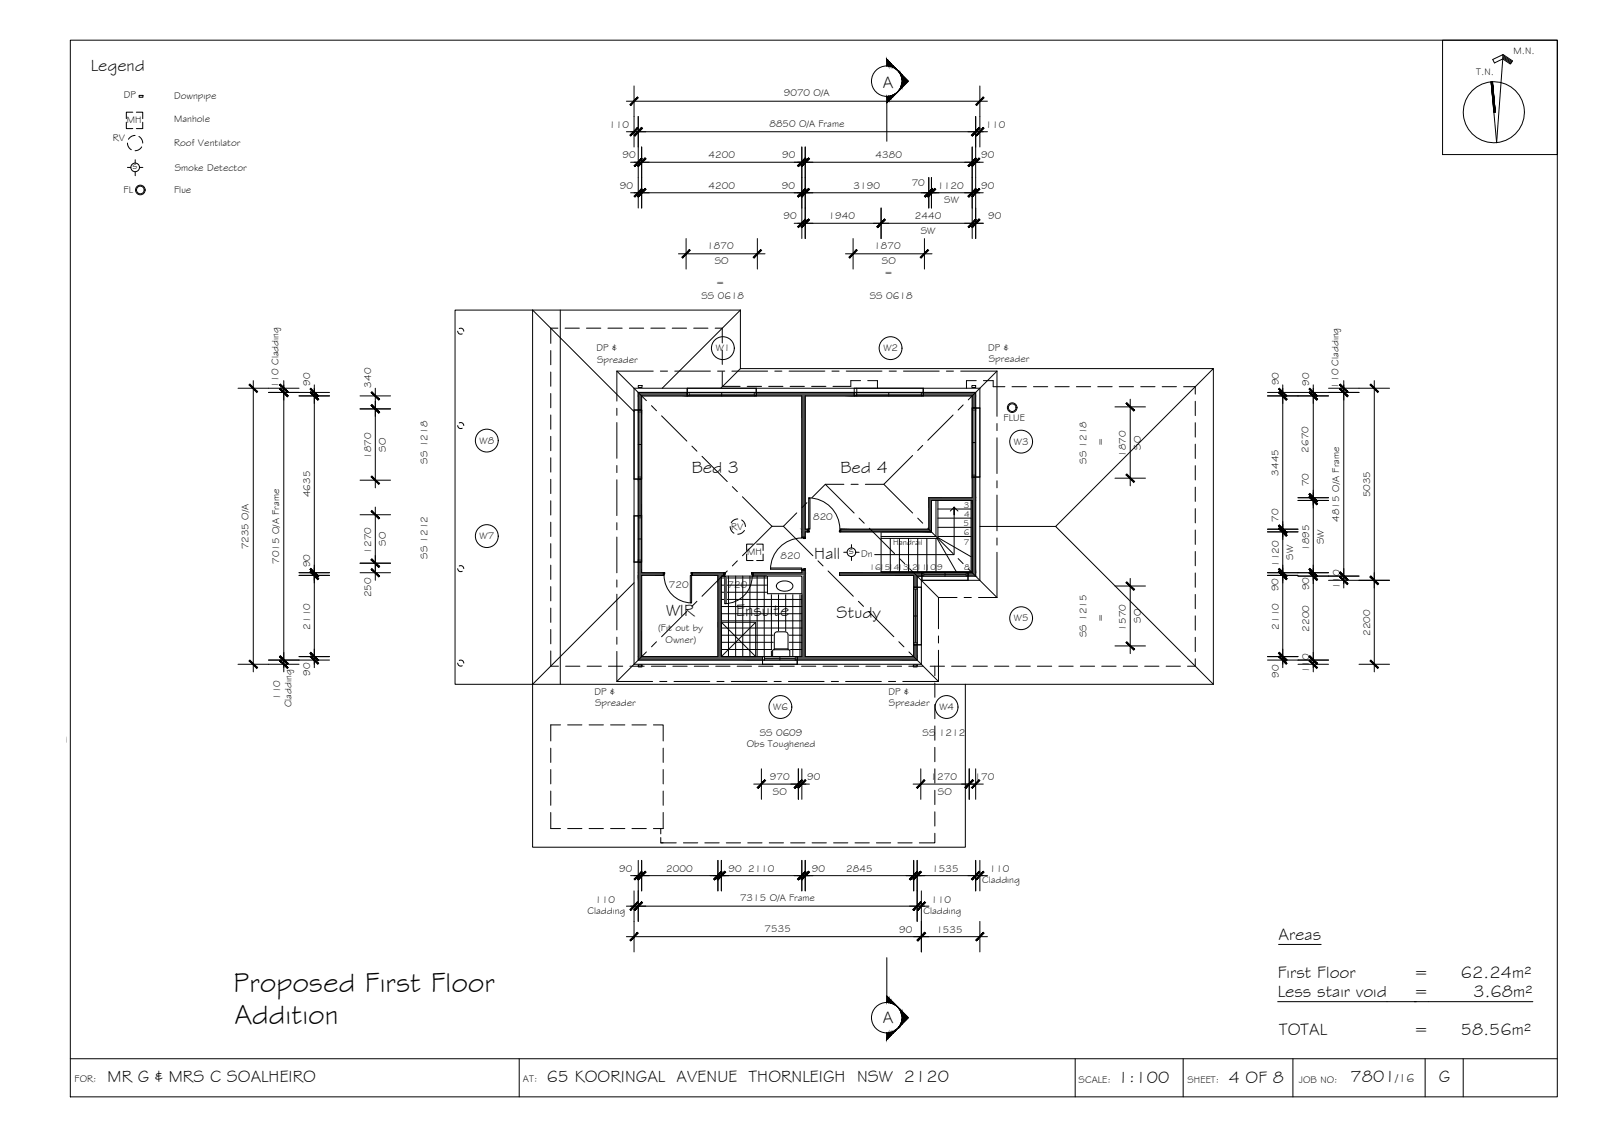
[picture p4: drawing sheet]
<svg xmlns="http://www.w3.org/2000/svg" width="420mm" height="297mm" viewBox="0 0 420 297" stroke-linecap="round" stroke-linejoin="round" font-family="sans-serif">
<!-- layer: HATCH -->
<g fill="#545454" stroke="#545454" stroke-width=".26">
<path d="M198.3 102.9l25.7 .9v-.9zM198.3 102.9l25.7 .9h-25.7z"/>
<path d="M242.1 102.9l13.8 .9v-.9zM242.1 102.9l13.8 .9h-13.8z"/>
<path d="M167.4 102.9l12.8 .9v-.9zM167.4 102.9l12.8 .9h-12.8z"/>
<path d="M255 103.8l.9 3.2v-3.2zM255 103.8l.9 3.2h-.9z"/>
<path d="M167.4 103.8l.9 3.7v-3.7zM167.4 103.8l.9 3.7h-.9z"/>
<path d="M255 125.1l.9 5.4v-5.4zM255 125.1l.9 5.4h-.9z"/>
<path d="M243.6 130.5l12.3 .7v-.7zM243.6 130.5l12.3 .7h-12.3z"/>
<path d="M167.4 125.6l.9 9.6v-9.6zM167.4 125.6l.9 9.6h-.9z"/>
<path d="M243.6 131.2l.7 7.5v-7.5zM243.6 131.2l.7 7.5h-.7z"/>
<path d="M210.3 103.8l.9 34.9v-34.9zM210.3 103.8l.9 34.9h-.9z"/>
<path d="M220.5 138.7l23.8 .7v-.7zM220.5 138.7l23.8 .7h-23.8z"/>
<path d="M210.3 138.7l1.6 .7v-.7zM210.3 138.7l1.6 .7h-1.6z"/>
<path d="M210.3 139.4l.9 1.5v-1.5zM210.3 139.4l.9 1.5h-.9z"/>
<path d="M255 131.2l.9 18.9v-18.9zM255 131.2l.9 18.9h-.9z"/>
<path d="M210.3 149.5l.9 .6v-.6zM210.3 149.5l.9 .6h-.9z"/>
<path d="M167.4 147.4l.9 2.7v-2.7zM167.4 147.4l.9 2.7h-.9z"/>
<path d="M220.2 150.1l21.6 .7v-.7zM220.2 150.1l21.6 .7h-21.6z"/>
<path d="M181.6 150.1l8.3 .7v-.7zM181.6 150.1l8.3 .7h-8.3z"/>
<path d="M167.4 150.1l6.6 .7v-.7zM167.4 150.1l6.6 .7h-6.6z"/>
<path d="M253.9 150.1l2 .9v-.9zM253.9 150.1l2 .9h-2z"/>
<path d="M239.6 150.8l2.2 .2v-.2zM239.6 150.8l2.2 .2h-2.2z"/>
<path d="M197.5 150.1l13.7 .9v-.9zM197.5 150.1l13.7 .9h-13.7z"/>
<path d="M188.3 150.8l1.6 .2v-.2zM188.3 150.8l1.6 .2h-1.6z"/>
<path d="M239.6 151l.9 3v-3zM239.6 151l.9 3h-.9z"/>
<path d="M210.3 151l.9 4.7v-4.7zM210.3 151l.9 4.7h-.9z"/>
<path d="M188.3 151l.9 12.1v-12.1zM188.3 151l.9 12.1h-.9z"/>
<path d="M239.6 169.1l.9 3v-3zM239.6 169.1l.9 3h-.9z"/>
<path d="M210.3 155.7l.9 16.4v-16.4zM210.3 155.7l.9 16.4h-.9z"/>
<path d="M188.3 163.1l.9 9v-9zM188.3 163.1l.9 9h-.9z"/>
<path d="M167.4 150.8l.9 21.3v-21.3zM167.4 150.8l.9 21.3h-.9z"/>
<path d="M209.1 172.1l31.4 1v-1zM209.1 172.1l31.4 1h-31.4z"/>
<path d="M167.4 172.1l32.6 1v-1zM167.4 172.1l32.6 1h-32.6z"/>
</g>
<!-- layer: BORDER -->
<g fill="none" stroke="#000" stroke-width=".26">
<path d="M18.4 10.5h390v277.1h-390zM378.3 10.5h30.1v30h-30.1zM394.2 15.1l2.1 1.5M394.2 14.9l2.2 1.5M394.2 14.6l2.4 1.6M394.2 14.3l2.5 1.7-.6 .8-2-1.4-2.1 1.1-.5-.9 2.7-1.3-1.7 23.1-1.4-15.9M391.4 21.5l.8 7.9M18.4 277.6h390M136.2 277.6v10M282 277.6v10M310.3 277.6v10M339.1 277.6v10"/>
<path d="M373.8 277.6v10M383.8 277.6v10"/>
<circle cx="391.8" cy="29.4" r="8"/>
</g>
<!-- layer: SERVICES -->
<g fill="none" stroke="#000" stroke-width=".26">
<path d="M33.1 32v1.7h1.7M33.4 37.5l.2 .8 .8 .9M34.8 29.4h-1.7v1.7M35.4 35.5l-1.1 .4-.6 .6M35.8 29.4h1.6v1.7M36.4 35.8l.9 .9 .1 .8M36.5 25h1v.5h-1zM37.2 38.5l-.6 .6-1.2 .4M37.4 32v1.7h-1.6M33.4 43.9h.9M35.5 41.9v.9M35.5 45v1.1"/>
<path d="M36.6 43.9h.9M167.4 101.1h1v.5h-1zM254.9 101.1h1v.5h-1zM191.5 138.1l.4 1.1 .6 .6M193.5 136.1l-1.2 .3-.5 .7M194.5 136.3l.6 .6 .4 1.2M195.2 139.1l-.5 .6-1.2 .4M195.8 145.3v1.7h1.7M197.5 142.7h-1.7v1.6M198.4 142.7h1.7v1.6M200.1 145.3v1.7h-1.7M221.3 144.8h.9"/>
<path d="M223.3 142.8v.9M223.3 145.9v1.1M224.4 144.8h.9M167.4 174.3h1v.6h-1zM239.5 174.3h1v.6h-1z"/>
<circle cx="35.5" cy="43.9" r="1.13"/>
<circle cx="36.8" cy="49.8" r="1.26"/>
<circle cx="36.8" cy="49.8" r="1.01"/>
<circle cx="265.5" cy="106.9" r="1.26"/>
<circle cx="265.5" cy="106.9" r="1.01"/>
<circle cx="223.3" cy="144.8" r="1.13"/>
</g>
<!-- layer: BORDER -->
<g fill="#000" stroke="#000" stroke-width=".26">
<path d="M391.1 21.5l.8 7.9zM391.1 21.5h.3l.5 7.9z"/>
<path d="M391.4 21.5l.5 7.9h.3zM391.4 21.5l.8 7.9z"/>
</g>
<!-- layer: SECTION POINT -->
<g fill="#000" stroke="#000" stroke-width=".26">
<path d="M235 18l.4 .5zM235.8 18.8l.3 .6zM235 24.5l.4-.4zM235.8 23.7l-.4 .4zM236.6 19.6l1.6 1.7-1.6 1.6zM235 263.6l.4 .4zM235 270l.4-.4zM235.4 264l.4 .4zM236.1 268.7l-.3 .6zM236.6 265.1l1.6 1.7-1.6 1.7z"/>
<path d="M232.6 15.6l.5 .5v1.2zM232.6 15.6v1.7h.5z"/>
<path d="M233.1 16.1l.5 .6v.7zM233.1 16.1v1.2l.5 .1z"/>
<path d="M233.6 16.7l.5 .5v.4zM233.6 16.7v.7l.5 .2z"/>
<path d="M234.1 17.2l.5 .6zM234.1 17.2v.4l.5 .2z"/>
<path d="M234.6 17.6l.4 .5zM234.6 17.6l.4 .5z"/>
<path d="M235.8 18.8l.3 .6zM235.4 18.5l.4 .4z"/>
<path d="M236.1 19.1l.2 .3v.5zM236.1 19.1l.2 .8z"/>
<path d="M236.3 19.4l.2 .1v.9zM236.3 19.4l.2 1z"/>
<path d="M236.5 19.5l.1 1.5zM236.5 19.5l.1 1.5z"/>
<path d="M232.6 25.3l.5-.1v1.2zM232.6 25.3v1.6l.5-.5z"/>
<path d="M233.1 25.2l.5-.1v.8zM233.1 25.2v1.2l.5-.5z"/>
<path d="M233.6 25.1l.5-.1v.4zM233.6 25.1v.8l.5-.5z"/>
<path d="M234.1 25l.5-.3v.2zM234.1 25v.4l.5-.5z"/>
<path d="M234.6 24.7l.4-.2zM234.6 24.7v.2l.4-.4z"/>
<path d="M236.1 23.2l-.3 .5zM235.8 23.7l.3-.3z"/>
<path d="M236.3 22.7v.5h-.2zM236.1 23.2v.2l.2-.2z"/>
<path d="M236.5 22.1v.9l-.2-.3zM236.3 22.7v.5l.2-.2z"/>
<path d="M236.6 21.6v1.3zM236.5 22.1v.9z"/>
<path d="M233.1 270.8l-.5 1.7 .5-.6zM232.6 270.8h.5l-.5 1.7z"/>
<path d="M233.1 261.7l-.5 1.1h.5zM232.6 261.1l.5 .6-.5 1.1z"/>
<path d="M233.6 270.7l-.5 1.2 .5-.5zM233.1 270.8l.5-.1-.5 1.2z"/>
<path d="M233.6 262.2l-.5 .6 .5 .1zM233.1 261.7l.5 .5-.5 .6z"/>
<path d="M234.1 270.5l-.5 .9 .5-.5zM233.6 270.7l.5-.2-.5 .9z"/>
<path d="M233.6 262.9l.5 .2v-.4zM233.6 262.2l.5 .5-.5 .2z"/>
<path d="M234.6 270.3l-.5 .6zM234.1 270.5l.5-.2-.5 .6z"/>
<path d="M234.1 263.1l.5 .2v-.1zM234.1 262.7l.5 .5-.5-.1z"/>
<path d="M235 270l-.4 .5zM234.6 270.3l.4-.3-.4 .5z"/>
<path d="M234.6 263.3l.4 .3zM234.6 263.2l.4 .4-.4-.3z"/>
<path d="M236.1 268.7l-.3 .6zM235.8 269.2l-.4 .4z"/>
<path d="M235.8 264.4l.3 .5v-.2zM235.8 264.4l.3 .3z"/>
<path d="M236.3 268.2l-.2 .8 .2-.3zM236.3 268.2l-.2 .8z"/>
<path d="M236.1 264.9l.2 .5v-.5zM236.1 264.7l.2 .2h-.2z"/>
<path d="M236.5 267.7l-.2 1 .2-.1zM236.5 267.7l-.2 1z"/>
<path d="M236.5 265.1l-.2 .3 .2 .6zM236.3 264.9l.2 .2-.2 .3z"/>
<path d="M236.6 267.1l-.1 1.5zM236.6 267.1l-.1 1.5z"/>
<path d="M236.6 265.1v1.4zM236.5 265.1v.9z"/>
</g>
<g fill="none" stroke="#000" stroke-width=".26">
<path d="M232.6 17.3v-1.7l5.6 5.7-5.6 5.6M232.6 25.3v11.7M232.6 251.1v11.7M232.6 261.1l5.6 5.7-5.6 5.7v-1.7"/>
<circle cx="232.6" cy="21.3" r="4"/>
<circle cx="232.6" cy="266.8" r="4"/>
</g>
<!-- layer: EXISTING -->
<g fill="none" stroke="#000" stroke-width=".26">
<path d="M120 86.8l.4 .7h.8M120.4 86.1h.8l.4 .7M144.4 91.9v3.7M144.4 97.5v3.8M146.3 86h-1.9v4M148.2 86h3.7M153.8 86h3.8M159.4 86h3.8M165.1 86h3.7M170.7 86h3.7M176.3 86h3.8M181.9 86h3.8"/>
<path d="M187.6 86h1.8v3.9M189.4 91.8v3.7M189.4 97.4v3.9h4.7M225.7 99.8h-2.6v1.5h-4.6M227.6 99.8h2.5v2M256 99.8h-2.5v2M257.9 99.8h2.6v1.6h3.1M120 111.6l.4 .7h.8M120.4 110.9h.8l.4 .7M144.4 103.2v3.7M144.4 108.8v3.7M144.4 114.4v3.8"/>
<path d="M196 101.3h3.7M201.6 101.3h3.7M207.2 101.3h3.8M212.9 101.3h3.7M265.4 101.4h3.8M271 101.4h3.8M276.7 101.4h3.7M282.3 101.4h3.8M287.9 101.4h3.8M293.5 101.4h3.8M299.2 101.4h3.7M304.8 101.4h3.8"/>
<path d="M310.4 101.4h3.1v1.9M313.5 105.2v3.8M313.5 110.8v3.8M313.5 116.5v3.7M144.4 120v3.8M144.4 125.7v3.7M144.4 131.3v3.7M144.4 136.9v3.8M313.5 122.1v3.7M313.5 127.7v3.8M313.5 133.3v3.8M313.5 139v3.7"/>
<path d="M120 149.1l.4 .7h.8M120.4 148.4h.8l.4 .7M144.4 142.5v3.8M144.4 148.2v3.7M144.4 153.8v3.7M144.4 159.4v3.8M313.5 144.6v3.7M313.5 150.2v3.8M313.5 155.8v3.8M120 173.8l.4 .7h.8M120.4 173.2h.8l.4 .6M144.4 170.7v4h2.1"/>
<path d="M144.4 165v3.8M148.3 174.7h3.8M154 174.7h3.7M159.6 174.7h3.7M165.2 174.7h3.8M170.8 174.7h3.8M176.5 174.7h3.7M182.1 174.7h3.7M187.7 174.7h3.8M193.3 174.7h3.8M199 174.7h3.7M204.6 174.7h3.7"/>
<path d="M210.2 174.7h3.8M215.8 174.7h3.8M221.5 174.7h3.7M227.1 174.7h3.7M232.7 174.7h3.8M238.3 174.7h3.8M244 174.7h3.7M245.2 174.7v2.5M245.2 179.1v3.7M249.6 174.7h3.7M255.2 174.7h3.8M260.8 174.7h3.8"/>
<path d="M266.5 174.7h3.7M272.1 174.7h3.7M277.7 174.7h3.8M283.3 174.7h3.8M289 174.7h3.7M294.6 174.7h3.7M300.2 174.7h3.8M305.8 174.7h3.8M313.5 161.5v3.7M313.5 167.1v3.7M313.5 172.7v2h-2M144.4 196.1v3.8"/>
<path d="M147 190h-2.6v4.3M148.9 190h3.7M154.5 190h3.7M160.1 190h3.8M165.7 190h3.8M171.4 190h2.5v4.3M173.9 196.1v3.8M245.2 184.7v3.7M245.2 190.3v3.8M245.2 195.9v3.8M144.4 201.8v3.7M144.4 207.4v3.7"/>
<path d="M144.4 213v4.2h2.6M148.9 217.2h3.7M154.5 217.2h3.7M160.1 217.2h3.8M165.7 217.2h3.8M173.3 219.6v1.4h.6M173.3 217.2v1.4M173.9 201.8v3.7M173.9 207.4v3.7M173.9 213v4.2h-2.5M245.2 218.5v2.5h-4.1M245.2 201.6v3.7"/>
<path d="M245.2 207.2v3.7M245.2 212.8v3.8M173.3 221h4.1M179.2 221h3.8M184.9 221h3.7M190.5 221h3.7M196.1 221h3.8M201.7 221h3.8M207.4 221h3.7M213 221h3.7M218.6 221h3.8M224.2 221h3.8"/>
<path d="M229.9 221h3.7M235.5 221h3.7"/>
</g>
<!-- layer: ROOFPLAN EXIST. -->
<g fill="none" stroke="#000" stroke-width=".26">
<path d="M139.7 81.3h-20.4v98.1h20.4M139.7 81.3v98.1M139.7 81.3h54.5M139.7 81.3l26.6 26.6M146.9 81.3v98.1M194.2 96.6h124l-41.3 41.4 41.3 41.4M194.2 81.3v15.3M194.2 96.6l-5.2 5.2M194.2 81.3l-20.5 20.5M318.2 96.6v82.8M257 138h19.9M166.3 152.8l-26.6 26.6"/>
<path d="M139.7 179.4v42.7h113.5v-42.7M139.7 179.4h178.5"/>
</g>
<!-- layer: NEWWORK -->
<g fill="none" stroke="#000" stroke-width=".26">
<path d="M166.3 107.5h2M167.4 102.9h88.5v48.1h-15.4v22.1h-73.1zM180.2 101.8v2M198.3 101.8v2M224 101.8v2M224.7 101.8v2M242.1 101.8v2M255 107h2M166.3 135.2h2M166.3 125.6h2M255 125.1h2M166.3 147.4h2"/>
<path d="M189.2 151h21.1v21.1h-21.1zM210.5 140.9h.7h-.9v-37.1h-42v46.3h5.7v.7h-5.7v21.3h20v-21.3h-6.7v-.7h8.3v.9M211.2 140.9v-1.5h.7v-.7h-.7v-34.9h43.8v26.7h-11.4v8.2h-23.1v.7h23.8v-8.2h10.7v18.9h-34.8v.7h19.4v21.3h-28.4v-22.6h-.9v.6h-12.8v.9M239.6 154h2M241.8 150.1v2M253.9 150.1v2M200 172.1v2.1M209.1 172.1v2.1M239.6 169.1h2"/>
</g>
<!-- layer: TILES -->
<g fill="none" stroke="#000" stroke-width=".26">
<path d="M189.2 151.5h21.1M189.2 153.4h21.1M189.2 155.3h21.1M189.2 157.2h21.1M189.2 159h21.1M191.1 151v21.1M192.9 151v21.1M194.8 151v21.1M196.7 151v21.1M198.6 151v21.1M200.4 151v21.1M202.3 151v21.1"/>
<path d="M204.2 151v21.1M206.1 151v21.1M207.9 151v21.1M209.8 151v21.1M189.2 160.9h21.1M189.2 162.8h21.1M189.2 164.6h21.1M189.2 166.5h21.1M189.2 168.4h21.1M189.2 170.3h21.1"/>
</g>
<!-- layer: INSULCLAD -->
<path d="M166.3 101.8h90.7v50.3h-15.4v22.1h-75.3z" fill="none" stroke="#000" stroke-width=".26"/>
<!-- layer: ROOFPLAN NEW -->
<g fill="none" stroke="#000" stroke-width=".26">
<path d="M161.8 97.3h9.5M161.8 97.3v7.8M161.8 97.3l7.7 7.7M173.2 97.3h1.9M177 97.3h9.3M188.2 97.3h1.9M191.9 97.3h9.4M203.2 97.3h1.9M207 97.3h9.3M218.2 97.3h1.9M221.9 97.3h9.4M233.2 97.3h1.9"/>
<path d="M236.9 97.3h9.4M248.2 97.3h1.9M252 97.3h9.5M261.5 97.3v11.8M261.5 97.3l-7.6 7.5M161.8 107v1.9M161.8 110.8v9.4M170.9 106.4l1.3 1.3M173.5 109l6.6 6.6M181.5 117l1.3 1.3M184.1 119.6l6.6 6.7M239.4 119.4l-7.6 7.6h-4.8"/>
<path d="M242 116.8l-1.3 1.3M250 108.8l-6.7 6.6M252.6 106.2l-1.3 1.3M261.5 111v1.9M261.5 114.8v9.4M161.8 122v1.9M161.8 125.8v9.4M161.8 137v1.9M192.1 127.6l1.3 1.3M194.7 130.2l7.8 7.8M202.5 138l-7.8 7.7M205.5 138l7.7 7.7"/>
<path d="M209 134.5l-3.5 3.5h-3M211.6 131.8l-1.3 1.3M216.5 127l7.5 7.5M221.3 127h-4.8l-3.6 3.5M223.2 127h1.9M225.3 135.8l1.4 1.4M228 138.5l6.6 6.6M231.8 127l7.6 7.5M240.7 135.8l1.3 1.4M243.3 138.5l6.7 6.6M261.5 126v1.9M261.5 129.8v9.4"/>
<path d="M161.8 140.8v9.4M161.8 152v1.9M161.8 155.8v9.4M182.8 157.6l-1.3 1.4M190.7 149.7l-6.6 6.6M193.4 147l-1.3 1.4M214.5 147l1.4 1.4M217.2 149.7l6.6 6.6M225.1 157.6l1.4 1.4M235.9 146.4l1.4 1.4M238.6 149.1l7.5 7.5M246.1 156.6h4.9"/>
<path d="M246.1 156.6v8.2M251.3 146.4l1.3 1.4M252.9 156.6h1.8M253.9 149.1l7.6 7.5M256.6 156.6h4.9M261.5 141v1.9M261.5 144.8v11.8M161.8 178.7h9.4M161.8 167v1.9M161.8 170.8v7.9M169.5 170.9l-7.7 7.8M172.2 168.2l-1.3 1.4"/>
<path d="M173 178.7h1.9M176.8 178.7h9.3M180.1 160.3l-6.6 6.6M188 178.7h1.9M191.8 178.7h9.4M203 178.7h1.9M206.8 178.7h9.3M218 178.7h1.9M221.8 178.7h9.3M227.8 160.3l6.6 6.6M233 178.7h1.9M235.7 168.2l1.4 1.4"/>
<path d="M236.8 178.7h9.3M238.4 170.9l7.7 7.8M246.1 166.7v1.9M246.1 170.5v8.2"/>
</g>
<!-- layer: STAIRS -->
<g fill="none" stroke="#000" stroke-width=".26">
<path d="M231.1 139.4v10.7M244.3 131.2v8.2h-12.9M245.5 131.2v9.4h-14.4M246 131.2v10h-14.9M246 138.3h8.7M246 135.8h8.7M246 133.4h8.7M249.2 134l1-1 1 1M250.2 135v-2v12.4h-20.8M254.7 131.2v18.7h-23.6M255 131.2v18.9h-23.6M233.5 141.2v8.7"/>
<path d="M235.9 141.2v8.7M238.3 141.2v8.7M240.7 141.2v8.7M243.1 141.2v8.7M245.5 141.2v8.7M245.8 141.2l5 8.7M246 140.6h8.7M246 140.9l8.7 5.1"/>
</g>
<!-- layer: MASK -->
<g fill="#fff" stroke="#fff" stroke-width=".26">
<path d="M212.4 130.5v8.2h-.3zM212.1 130.5v8.2l.3-8.2z"/>
<path d="M181 150.8h.4l-.4 7.2zM181.4 150.8l-.4 7.2h.4z"/>
<path d="M190.1 151l.3 7.3v-7.3zM190.1 151l.3 7.3h-.3z"/>
<path d="M202.1 148.9h8.2v.3zM202.1 148.9v.3h8.2z"/>
<path d="M203.8 165.6l2.3 .1zM203.7 165.7h2.4z"/>
<path d="M203.7 165.7h2.4zM203.7 165.7h2.4z"/>
<path d="M203.7 165.7h2.5zM203.6 165.7h2.6z"/>
<path d="M203.6 165.7h2.6zM203.5 165.7h2.7z"/>
<path d="M203.5 165.7h2.8zM203.5 165.7h2.8z"/>
<path d="M203.5 165.7l2.8 .1zM203.4 165.8h2.9z"/>
<path d="M203.4 165.8h3zM203.4 165.8h3z"/>
<path d="M203.4 165.8l3.1 .1zM203.3 165.9h3.2z"/>
<path d="M203.3 165.9h3.2zM203.3 165.9h3.2z"/>
<path d="M203.3 165.9l3.3 .1zM203.3 165.9l3.3 .1z"/>
<path d="M203.2 166h3.4zM203.2 166h3.4z"/>
<path d="M203.2 166l3.4 .1zM203.2 166l3.4 .1z"/>
<path d="M203.1 166.1l3.5 .1zM203.1 166.1l3.5 .1z"/>
<path d="M203.1 166.2l3.6 .1zM203.1 166.2l3.6 .1z"/>
<path d="M203.1 166.3h3.6zM203.1 166.3h3.6z"/>
<path d="M203.1 166.3l3.6 .1zM203.1 166.3l3.6 .1z"/>
<path d="M203.1 166.4l3.6 3.9v-3.9zM203.1 166.4l3.6 3.9h-3.6z"/>
<path d="M202.9 170.3l4 .1zM202.9 170.3l4 .1z"/>
<path d="M202.9 170.4h4.1zM202.8 170.4h4.2z"/>
<path d="M202.8 170.4h4.2zM202.8 170.4h4.2z"/>
<path d="M202.8 170.4h4.3zM202.8 170.4h4.3z"/>
<path d="M202.7 170.4l4.4 .1zM202.7 170.4l4.4 .1z"/>
<path d="M202.7 170.5h4.4zM202.7 170.5h4.4z"/>
<path d="M202.7 170.5l4.4 .1zM202.7 170.5l4.4 .1z"/>
<path d="M202.6 170.6h4.5zM202.6 170.6h4.5z"/>
<path d="M202.6 170.6l4.5 1.5v-1.5zM202.6 170.6l4.5 1.5h-4.5z"/>
<path d="M201.3 151h9l-9 4.7zM201.3 155.7h9v-4.7z"/>
</g>
<path d="M212.1 130.5h.3v8.2h-.3zM181 150.8h.4v7.2h-.4zM190.1 151h.3v7.3h-.3zM201.3 151h9v4.7h-9zM202.1 148.9h8.2v.3h-8.2zM203.3 165.9l.5-.3h2.1a.75 .75 0 0 1 .8 .8v3.9l.4 .3v1.5h-4.5l.1-1.6 .4-.2v-3.9z" fill="none" stroke="#fff" stroke-width=".26"/>
<!-- layer: DOORS -->
<path d="M211.9 138.7h.2l.1 .7h-.3zM212.1 130.5h.3v8.2h-.3zM220.3 138.7h.2v.7h-.4zM174 150.1h.3l-.1 .7h-.2zM181 150.8h.4v7.2h-.4zM181.2 150.1h.4v.7h-.2zM189.9 150.1h.3l-.1 .9h-.2zM190.1 151h.3v7.3h-.3zM197.1 150.1h.4v.9h-.2zM202.1 148.9h8.2v.3h-8.2zM210.3 149.2l.9-.1v.4h-.9zM210.3 140.9h.9v.3l-.9-.2z" fill="none" stroke="#000" stroke-width=".26"/>
<!-- layer: 0.13 -->
<path d="M212.1 130.5a8.2 8.2 0 0 1 8.2 8.2M174.2 150.9a7.2 7.2 0 0 0 7.2 7.2M197.3 151a7.2 7.2 0 0 1-7.2 7.3M210.3 141a8.2 8.2 0 0 0-8.2 8.2" fill="none" stroke="#000" stroke-width=".26"/>
<!-- layer: WETAREA FIXTURES -->
<path d="M201.3 151h9v4.7h-9zM203.9 152.9a2.68 2.68 0 0 1 4 .6 2 2 0 0 1-2.6 1.5 1.37 1.37 0 0 1-1.5-1.8zM189.2 163.1h9v9h-9zM189.2 163.1l9 9M198.2 163.1l-9 9M202.7 170.4l4.2-.1 .2 .3v1.5h-4.5zM203.1 170.3v-3.9a.75 .75 0 0 1 .7-.8h2.1a.75 .75 0 0 1 .8 .8v3.9M203.1 170.1h3.6" fill="none" stroke="#000" stroke-width=".26"/>
<!-- layer: DIMENSION -->
<g fill="none" stroke="#000" stroke-width=".26">
<path d="M164.3 34.5h94.7M164.3 26.5h94.7M166.3 22.5v16M167.4 30.5v24M168.3 38.5v16M210.3 38.5v24M211.2 38.5v24M255 38.5v24M255.9 30.5v32M257 22.5v16M165.4 42.5h92.5M165.4 50.5h92.5"/>
<path d="M208.3 58.5h49.6M231.1 54.5v8M243.6 46.5v8M244.3 46.5v8M177.9 66.5h22.7M179.9 62.5v8M198.6 62.5v8M221.7 66.5h22.7M223.7 62.5v8M242.5 62.5v8M66.4 99.8v76.3M74.4 99.8v76.3"/>
<path d="M352.4 99.8v53.2M360.4 99.8v76.3M62.4 101.8h16M70.4 102.9h16M78.4 103.8h8M82.4 100.9v74.1M94.4 103.8h8M94.4 107.2h8M98.4 101.8v26.1M292.4 106.7h8M296.4 104.7v22.7M332.4 103.8h16"/>
<path d="M332.4 102.9h24M336.4 100.9v74.1M344.4 100.9v74.1M348.4 101.8h16M94.4 125.9h8M94.4 135h8M98.4 132.9v19.2M292.4 125.4h8M332.4 138.7h8M332.4 139.4h8M340.4 130.5h8M340.4 131.2h8"/>
<path d="M78.4 150.1h8M78.4 150.8h8M94.4 147.7h8M94.4 150.1h8M292.4 153.6h8M296.4 151.7v19.7M332.4 150.1h16M332.4 150.8h8M340.4 151h16M348.4 152.1h16M352.4 149v5.1M62.4 174.2h16"/>
<path d="M70.4 173.1h16M78.4 172.1h8M292.4 169.3h8M332.4 173.1h16M332.4 172.1h8M340.4 174.2h8M344.4 171v5.1M356.4 174.2h8M197.7 205.6h14.6M199.7 201.6v8M209.4 201.6v8M210.3 201.6v8"/>
<path d="M239.5 205.6h18.4M241.5 201.6v8M254.2 201.6v8M255.9 201.6v8M164.3 237.6h79.3M165.4 229.6h93.6M166.3 233.6v16M167.4 225.6v16M168.3 225.6v8M188.3 225.6v8M189.2 225.6v8M210.3 225.6v8"/>
<path d="M211.2 225.6v8M239.6 225.6v8M240.5 225.6v16M241.6 233.6v16M255.9 225.6v8M257 225.6v8M164.3 245.6h94.7M257 241.6v8"/>
</g>
<!-- layer: 0 -->
<g fill="#000" stroke="#000" stroke-width=".26">
<path d="M165.2 35.4l.2 .2 1.8-2.2zM167.2 33.4l.2 .2-2 2z"/>
<path d="M167.2 25.4l-1.8 2.2 2-2zM165.2 27.4l2-2-1.8 2.2z"/>
<path d="M168.3 33.4l-1.8 2.2 2-2zM166.3 35.4l2-2-1.8 2.2z"/>
<path d="M168.3 33.4l-1.8 2.2 2-2zM166.3 35.4l2-2-1.8 2.2z"/>
<path d="M254.8 35.4l.2 .2 1.8-2.2zM256.8 33.4l.2 .2-2 2z"/>
<path d="M254.8 35.4l.2 .2 1.8-2.2zM256.8 33.4l.2 .2-2 2z"/>
<path d="M255.9 27.4l.2 .2 1.8-2.2zM257.9 25.4l.2 .2-2 2z"/>
<path d="M257.9 33.4l-1.8 2.2 2-2zM255.9 35.4l2-2-1.8 2.2z"/>
<path d="M166.3 43.4l.2 .2 1.8-2.2zM168.3 41.4l.2 .2-2 2z"/>
<path d="M166.3 51.4l.2 .2 1.8-2.2zM168.3 49.4l.2 .2-2 2z"/>
<path d="M169.2 41.4l-1.8 2.2 2-2zM167.2 43.4l2-2-1.8 2.2z"/>
<path d="M169.2 41.4l-1.8 2.2 2-2zM167.2 43.4l2-2-1.8 2.2z"/>
<path d="M169.2 49.4l-1.8 2.2 2-2zM167.2 51.4l2-2-1.8 2.2z"/>
<path d="M169.2 49.4l-1.8 2.2 2-2zM167.2 51.4l2-2-1.8 2.2z"/>
<path d="M209.2 43.4l.2 .2 1.8-2.2zM211.2 41.4l.2 .2-2 2z"/>
<path d="M209.2 43.4l.2 .2 1.8-2.2zM211.2 41.4l.2 .2-2 2z"/>
<path d="M209.2 51.4l.2 .2 1.8-2.2zM211.2 49.4l.2 .2-2 2z"/>
<path d="M209.2 51.4l.2 .2 1.8-2.2zM211.2 49.4l.2 .2-2 2z"/>
<path d="M209.2 59.4l.2 .2 1.8-2.2zM211.2 57.4l.2 .3-2 1.9z"/>
<path d="M212.1 41.4l-1.8 2.2 2-2zM212.1 41.4l-1.8 2.2-.2-.2z"/>
<path d="M212.1 41.4l-1.8 2.2 2-2zM212.1 41.4l-1.8 2.2-.2-.2z"/>
<path d="M212.1 49.4l-1.8 2.2 2-2zM212.1 49.4l-1.8 2.2-.2-.2z"/>
<path d="M212.1 49.4l-1.8 2.2 2-2zM212.1 49.4l-1.8 2.2-.2-.2z"/>
<path d="M212.1 57.4l-1.8 2.2 2-1.9zM212.1 57.4l-1.8 2.2-.2-.2z"/>
<path d="M212.1 57.4l-1.8 2.2 2-1.9zM212.1 57.4l-1.8 2.2-.2-.2z"/>
<path d="M230 59.4l.2 .2 1.8-2.2zM232 57.4l.2 .3-2 1.9z"/>
<path d="M232 57.4l-1.8 2.2 2-1.9zM232 57.4l-1.8 2.2-.2-.2z"/>
<path d="M242.5 51.4l.2 .2 1.8-2.2zM244.5 49.4l.2 .2-2 2z"/>
<path d="M242.5 51.4l.2 .2 1.8-2.2zM244.5 49.4l.2 .2-2 2z"/>
<path d="M245.2 49.4l-1.8 2.2 2-2zM245.2 49.4l-1.8 2.2-.2-.2z"/>
<path d="M245.2 49.4l-1.8 2.2 2-2zM245.2 49.4l-1.8 2.2-.2-.2z"/>
<path d="M253.9 43.4l.2 .2 1.8-2.2zM255.9 41.4l.2 .2-2 2z"/>
<path d="M253.9 43.4l.2 .2 1.8-2.2zM255.9 41.4l.2 .2-2 2z"/>
<path d="M253.9 51.4l.2 .2 1.8-2.2zM255.9 49.4l.2 .2-2 2z"/>
<path d="M253.9 51.4l.2 .2 1.8-2.2zM255.9 49.4l.2 .2-2 2z"/>
<path d="M253.9 59.4l.2 .2 1.8-2.2zM255.9 57.4l.2 .3-2 1.9z"/>
<path d="M254.8 59.4l.2 .2 1.8-2.2zM256.8 57.4l.2 .3-2 1.9z"/>
<path d="M256.8 41.4l-1.8 2.2 2-2zM256.8 41.4l-1.8 2.2-.2-.2z"/>
<path d="M256.8 49.4l-1.8 2.2 2-2zM256.8 49.4l-1.8 2.2-.2-.2z"/>
<path d="M256.8 57.4l-1.8 2.2 2-1.9zM256.8 57.4l-1.8 2.2-.2-.2z"/>
<path d="M180.8 65.4l-1.8 2.2 2-1.9zM178.8 67.4l2-2-1.8 2.2z"/>
<path d="M197.5 67.4l.2 .2 1.8-2.2zM199.5 65.4l.2 .3-2 1.9z"/>
<path d="M224.6 65.4l-1.8 2.2 2-1.9zM224.6 65.4l-1.8 2.2-.2-.2z"/>
<path d="M241.3 67.4l.2 .2 1.8-2.2zM243.3 65.4l.3 .3-2.1 1.9z"/>
<path d="M65.3 100.9l2 2 .2-.2zM65.3 100.9l.2-.2 2 2z"/>
<path d="M73.3 100.9l2.3 1.8-2.1-2zM73.3 100.9l2.3 1.8-.3 .2z"/>
<path d="M73.3 102l2 2 .3-.2zM73.3 102l.2-.2 2.1 2z"/>
<path d="M73.3 102l2 2 .3-.2zM73.3 102l.2-.2 2.1 2z"/>
<path d="M81.5 101.8l-.2 .2 2.3 1.8zM81.3 102l2.3 1.8-.3 .2z"/>
<path d="M81.3 102.9l2 2 .3-.2zM81.5 102.7l2.1 2-2.3-1.8z"/>
<path d="M81.3 102.9l2 2 .3-.2zM81.5 102.7l2.1 2-2.3-1.8z"/>
<path d="M97.3 106.3l2.2 1.8-2-2zM97.3 106.3l2.2 1.8-.2 .2z"/>
<path d="M97.3 102.9l2 2 .2-.2zM97.3 102.9l.2-.2 2 2z"/>
<path d="M97.3 106.3l2 2 .2-.2zM97.3 106.3l.2-.2 2 2z"/>
<path d="M295.3 105.8l2 2 .2-.2zM295.3 105.8l.2-.2 2 2z"/>
<path d="M335.5 101.8l-.2 .2 2.2 1.8zM335.3 102l2.2 1.8-.2 .2z"/>
<path d="M335.3 102.9l2 2 .2-.2zM335.3 102.9l.2-.2 2 2z"/>
<path d="M335.3 102.9l2 2 .2-.2zM335.3 102.9l.2-.2 2 2z"/>
<path d="M343.5 101.8l-.2 .2 2.2 1.8zM343.3 102l2.2 1.8-.2 .2z"/>
<path d="M343.3 102.9l2 2 .2-.2zM343.5 102.7l2 2-2.2-1.8z"/>
<path d="M343.3 102.9l2 2 .2-.2zM343.5 102.7l2 2-2.2-1.8z"/>
<path d="M351.5 100.7l-.2 .2 2.2 1.8zM351.3 100.9l2.2 1.8-.2 .2z"/>
<path d="M351.3 102l2 2 .2-.2zM351.3 102l.2-.2 2 2z"/>
<path d="M351.3 102l2 2 .2-.2zM351.3 102l.2-.2 2 2z"/>
<path d="M359.3 100.9l2 2 .2-.2zM359.3 100.9l.2-.2 2 2z"/>
<path d="M97.3 125l2.2 1.8-2-2zM97.3 125l2.2 1.8-.2 .2z"/>
<path d="M97.3 134l2 2.1 .2-.3zM97.3 134l.2-.2 2 2z"/>
<path d="M295.5 124.3l-.2 .2 2.2 1.8zM295.3 124.5l2.2 1.8-.2 .2z"/>
<path d="M335.3 137.9l2.2 1.8-2-2.1zM335.3 137.9l2.2 1.8-.2 .2z"/>
<path d="M335.3 137.9l2.2 1.8-2-2.1zM335.3 137.9l2.2 1.8-.2 .2z"/>
<path d="M343.5 129.4l-.2 .2 2.2 1.8zM343.3 129.6l2.2 1.8-.2 .2z"/>
<path d="M343.5 129.4l-.2 .2 2.2 1.8zM343.3 129.6l2.2 1.8-.2 .2z"/>
<path d="M343.3 130.3l2 2 .2-.2zM343.5 130.1l2 2-2.2-1.8z"/>
<path d="M343.3 130.3l2 2 .2-.2zM343.5 130.1l2 2-2.2-1.8z"/>
<path d="M81.5 149l-.2 .3 2.3 1.7zM81.3 149.3l2.3 1.7-.3 .2z"/>
<path d="M81.5 149l-.2 .3 2.3 1.7zM81.3 149.3l2.3 1.7-.3 .2z"/>
<path d="M81.3 150l2 1.9 .3-.2zM81.5 149.7l2.1 2-2.3-1.7z"/>
<path d="M81.3 150l2 1.9 .3-.2zM81.5 149.7l2.1 2-2.3-1.7z"/>
<path d="M97.3 146.8l2.2 1.7-2-1.9zM97.3 146.8l2.2 1.7-.2 .3z"/>
<path d="M97.3 149.3l2.2 1.7-2-2zM97.3 149.3l2.2 1.7-.2 .2z"/>
<path d="M97.3 146.8l2 2 .2-.3zM97.3 146.8l.2-.2 2 1.9z"/>
<path d="M295.3 152.8l2 2 .2-.2zM295.3 152.8l.2-.3 2 2.1z"/>
<path d="M335.5 149l-.2 .3 2.2 1.7zM335.3 149.3l2.2 1.7-.2 .2z"/>
<path d="M335.5 149l-.2 .3 2.2 1.7zM335.3 149.3l2.2 1.7-.2 .2z"/>
<path d="M335.3 138.5l2 2.1 .2-.3zM335.3 138.5l.2-.2 2 2z"/>
<path d="M335.3 138.5l2 2.1 .2-.3zM335.3 138.5l.2-.2 2 2z"/>
<path d="M335.3 150l2 1.9 .2-.2zM335.3 150l.2-.3 2 2z"/>
<path d="M335.3 150l2 1.9 .2-.2zM335.3 150l.2-.3 2 2z"/>
<path d="M343.5 149l-.2 .3 2.2 1.7zM343.3 149.3l2.2 1.7-.2 .2z"/>
<path d="M343.5 149l-.2 .3 2.2 1.7zM343.3 149.3l2.2 1.7-.2 .2z"/>
<path d="M343.3 150.1l2 2.1 .2-.3zM343.3 150.1l.2-.2 2 2z"/>
<path d="M343.3 150.1l2 2.1 .2-.3zM343.3 150.1l.2-.2 2 2z"/>
<path d="M351.5 149.9l-.2 .2 2.2 1.8zM351.3 150.1l2.2 1.8-.2 .3z"/>
<path d="M351.5 149.9l-.2 .2 2.2 1.8zM351.3 150.1l2.2 1.8-.2 .3z"/>
<path d="M351.3 151.2l2 2.1 .2-.3zM351.3 151.2l.2-.2 2 2z"/>
<path d="M359.5 151l-.2 .2 2.2 1.8zM359.3 151.2l2.2 1.8-.2 .3z"/>
<path d="M359.3 151.2l2 2.1 .2-.3zM359.3 151.2l.2-.2 2 2z"/>
<path d="M65.5 173.1l-.2 .2 2.2 1.7zM65.3 173.3l2.2 1.7-.2 .3z"/>
<path d="M73.3 172.2l2.3 1.7-2.1-1.9zM73.3 172.2l2.3 1.7-.3 .3z"/>
<path d="M73.3 172.2l2.3 1.7-2.1-1.9zM73.3 172.2l2.3 1.7-.3 .3z"/>
<path d="M73.3 173.3l2 2 .3-.3zM73.3 173.3l.2-.2 2.1 1.9z"/>
<path d="M81.5 171l-.2 .3 2.3 1.8zM81.3 171.3l2.3 1.8-.3 .2z"/>
<path d="M81.5 171l-.2 .3 2.3 1.8zM81.3 171.3l2.3 1.8-.3 .2z"/>
<path d="M81.3 172.2l2 2 .3-.3zM81.5 172l2.1 1.9-2.3-1.7z"/>
<path d="M295.5 168.2l-.2 .3 2.2 1.7zM295.3 168.5l2.2 1.7-.2 .2z"/>
<path d="M335.5 171l-.2 .3 2.2 1.8zM335.3 171.3l2.2 1.8-.2 .2z"/>
<path d="M335.5 171l-.2 .3 2.2 1.8zM335.3 171.3l2.2 1.8-.2 .2z"/>
<path d="M335.3 172.2l2 2 .2-.3zM335.3 172.2l.2-.2 2 1.9z"/>
<path d="M343.5 172l-.2 .2 2.2 1.7zM343.3 172.2l2.2 1.7-.2 .3z"/>
<path d="M343.5 172l-.2 .2 2.2 1.7zM343.3 172.2l2.2 1.7-.2 .3z"/>
<path d="M343.3 173.3l2 2 .2-.3zM343.5 173.1l2 1.9-2.2-1.7z"/>
<path d="M359.5 173.1l-.2 .2 2.2 1.7zM359.3 173.3l2.2 1.7-.2 .3z"/>
<path d="M200.6 204.4l-1.8 2.3 2-2zM200.6 204.4l-1.8 2.3-.2-.2z"/>
<path d="M210.3 204.4l-2 2.1 .2 .2zM210.3 204.4l.2 .3-2 2z"/>
<path d="M210.3 204.4l-2 2.1 .2 .2zM210.3 204.4l.2 .3-2 2z"/>
<path d="M211.2 204.4l-1.8 2.3 2-2zM211.2 204.4l-1.8 2.3-.2-.2z"/>
<path d="M242.4 204.4l-1.8 2.3 2-2zM242.4 204.4l-1.8 2.3-.2-.2z"/>
<path d="M255.1 204.4l-2 2.1 .2 .2zM255.1 204.4l.2 .3-2 2z"/>
<path d="M255.1 204.4l-2 2.1 .2 .2zM255.1 204.4l.2 .3-2 2z"/>
<path d="M256.8 204.4l-1.8 2.3 2-2zM256.8 204.4l-1.8 2.3-.2-.2z"/>
<path d="M167.2 236.4l-2 2.1 .2 .2zM167.2 236.4l.2 .3-2 2z"/>
<path d="M168.3 228.4l-2 2.1 .2 .2zM168.3 228.4l.2 .3-2 2z"/>
<path d="M168.3 236.4l-1.8 2.3 2-2zM168.3 236.4l-1.8 2.3-.2-.2z"/>
<path d="M168.3 236.4l-1.8 2.3 2-2zM168.3 236.4l-1.8 2.3-.2-.2z"/>
<path d="M169.2 228.4l-1.8 2.3 2-2zM169.2 228.4l-1.8 2.3-.2-.2z"/>
<path d="M169.2 228.4l-1.8 2.3 2-2zM169.2 228.4l-1.8 2.3-.2-.2z"/>
<path d="M189.2 228.4l-2 2.1 .2 .2zM189.2 228.4l.2 .3-2 2z"/>
<path d="M189.2 228.4l-2 2.1 .2 .2zM189.2 228.4l.2 .3-2 2z"/>
<path d="M190.1 228.4l-1.8 2.3 2-2zM188.1 230.5l2-2.1-1.8 2.3z"/>
<path d="M190.1 228.4l-1.8 2.3 2-2zM188.1 230.5l2-2.1-1.8 2.3z"/>
<path d="M209.2 230.5l.2 .2 1.8-2.3zM211.2 228.4l.2 .3-2 2z"/>
<path d="M209.2 230.5l.2 .2 1.8-2.3zM211.2 228.4l.2 .3-2 2z"/>
<path d="M212.1 228.4l-1.8 2.3 2-2zM212.1 228.4l-1.8 2.3-.2-.2z"/>
<path d="M212.1 228.4l-1.8 2.3 2-2zM212.1 228.4l-1.8 2.3-.2-.2z"/>
<path d="M240.5 228.4l-2 2.1 .2 .2zM240.5 228.4l.2 .3-2 2z"/>
<path d="M240.5 228.4l-2 2.1 .2 .2zM240.5 228.4l.2 .3-2 2z"/>
<path d="M239.4 238.5l.2 .2 1.8-2.3zM241.4 236.4l.2 .3-2 2z"/>
<path d="M239.4 238.5l.2 .2 1.8-2.3zM241.4 236.4l.2 .3-2 2z"/>
<path d="M241.4 228.4l-1.8 2.3 2-2zM241.4 228.4l-1.8 2.3-.2-.2z"/>
<path d="M241.4 228.4l-1.8 2.3 2-2zM241.4 228.4l-1.8 2.3-.2-.2z"/>
<path d="M242.5 236.4l-1.8 2.3 2-2zM242.5 236.4l-1.8 2.3-.2-.2z"/>
<path d="M256.8 228.4l-2 2.1 .2 .2zM256.8 228.4l.2 .3-2 2z"/>
<path d="M256.8 228.4l-2 2.1 .2 .2zM256.8 228.4l.2 .3-2 2z"/>
<path d="M257.9 228.4l-1.8 2.3 2-2zM257.9 228.4l-1.8 2.3-.2-.2z"/>
<path d="M167.2 244.4l-1.8 2.3 2-2zM167.2 244.4l-1.8 2.3-.2-.2z"/>
<path d="M240.5 246.5l.2 .2 1.8-2.3zM242.5 244.4l.2 .3-2 2z"/>
<path d="M242.5 244.4l-1.8 2.3 2-2zM242.5 244.4l-1.8 2.3-.2-.2z"/>
<path d="M257.9 244.4l-2 2.1 .2 .2zM257.9 244.4l.2 .3-2 2z"/>
</g>
<!-- layer: WINDOWS -->
<g fill="none" stroke="#000" stroke-width=".26">
<path d="M166.3 107.5v18.1M167.4 107.5h.9v18.1h-.9zM167.4 116.5h.9M167.4 108h.9M167.8 108v17.1M168.3 107.5v18.1M180.2 102.9h18.1v.9h-18.1zM180.2 103.8h18.1M180.2 101.8h18.1M180.7 102.9v.9M180.7 103.3h17.1M189.3 102.9v.9"/>
<path d="M197.8 102.9v.9M224 102.9h18.1v.9h-18.1zM224 103.8h18.1M224 101.8h18.1M224.5 103.3h17.1M224.5 102.9v.9M233.1 102.9v.9M241.6 102.9v.9M255 107h.9v18.1h-.9zM255 107.5h.9M255 107v18.1M255 116h.9"/>
<path d="M255.4 107.5v17.1M257 107v18.1M166.3 135.2v12.2M167.4 135.2h.9v12.2h-.9zM167.4 125.1h.9M167.4 135.8h.9M167.8 135.8v11M168.3 135.2v12.2M255 124.6h.9M167.4 146.8h.9M167.4 141.3h.9M239.6 154h.9v15.1h-.9z"/>
<path d="M239.6 154.4h.9M239.6 154v15.1M240.1 154.4v14.1M241.6 154v15.1M241.8 150.1h12.1v.9h-12.1zM241.8 150.1h12.1M241.8 152.1h12.1M242.3 150.1v.9M242.3 150.6h11.1M247.8 150.1v.9M253.4 150.1v.9M200 172.1h9.1v1h-9.1z"/>
<path d="M200 172.1h9.1M200 174.2h9.1M200.5 172.1v1M200.5 172.6h8.1M204.5 172.1v1M208.6 172.1v1M239.6 161.5h.9M239.6 168.5h.9"/>
<circle cx="189.6" cy="91.3" r="3"/>
<circle cx="233.6" cy="91.3" r="3"/>
<circle cx="127.7" cy="115.5" r="3"/>
<circle cx="267.8" cy="115.8" r="3"/>
<circle cx="127.7" cy="140.5" r="3"/>
<circle cx="267.8" cy="162.1" r="3"/>
<circle cx="204.7" cy="185.4" r="3"/>
<circle cx="248.3" cy="185.4" r="3"/>
</g>
<!-- layer: TEXT -->
<path d="M335.3 247.6h11.2M335.1 262.6h66.9" fill="none" stroke="#000" stroke-width=".26"/>
<g font-size="7.5">
<text x="61.2" y="260.1">Proposed First Floor</text>
<text x="61.5" y="268.4">Addition</text>
</g>
<g font-size="4.5">
<text x="23.8" y="18.5">Legend</text>
<text x="231.5" y="23">A</text>
<text x="181.4" y="124.1">Bed 3</text>
<text x="220.4" y="124.1">Bed 4</text>
<text x="213.5" y="146.5">Hall</text>
<text x="174.7" y="161.6">WIR</text>
<text x="193.1" y="161.6">Ensuite</text>
<text x="219.4" y="162">Study</text>
<text x="335.3" y="246.4">Areas</text>
<text x="335.1" y="256.4">First Floor</text>
<text x="370.9" y="256.4">=</text>
<text x="383.2" y="256.4">62.24m²</text>
<text x="335.1" y="261.4">Less stair void</text>
<text x="370.9" y="261.4">=</text>
<text x="386.5" y="261.4">3.68m²</text>
<text x="231.5" y="268.3">A</text>
<text x="335.5" y="271.4">TOTAL</text>
<text x="370.9" y="271.4">=</text>
<text x="383.1" y="271.4">58.56m²</text>
<text x="28.2" y="283.6">MR G &amp; MRS C SOALHEIRO</text>
<text x="143.4" y="283.6">65 KOORINGAL AVENUE THORNLEIGH NSW 2120</text>
<text x="293.2" y="283.9">1:100</text>
<text x="322.3" y="283.9">4 OF 8</text>
<text x="354.2" y="283.8">7801</text>
<text x="377.4" y="283.8">G</text>
</g>
<text font-size="3.2" x="366" y="283.8">/16</text>
<g font-size="2.6">
<text x="397" y="14.3">M.N.</text>
<text x="387.1" y="19.6">T.N.</text>
<text x="32.5" y="25.7">DP</text>
<text x="45.7" y="26">Downpipe</text>
<text x="205.6" y="25.3">9070 O/A</text>
<text x="33.3" y="32.3">MH</text>
<text x="45.7" y="32">Manhole</text>
<text x="159.8" y="33.5">110</text>
<text x="201.8" y="33.3">8850 O/A Frame</text>
<text x="258.5" y="33.5">110</text>
<text x="29.6" y="37.1">RV</text>
<text x="45.7" y="38.4">Roof Ventilator</text>
<text x="163.3" y="41.5">90</text>
<text x="185.8" y="41.5">4200</text>
<text x="205.1" y="41.4">90</text>
<text x="229.6" y="41.5">4380</text>
<text x="257.4" y="41.5">90</text>
<text x="34.8" y="44.4">s</text>
<text x="45.8" y="44.8">Smoke Detector</text>
<text x="32.4" y="50.7">FL</text>
<text x="45.7" y="50.7">Flue</text>
<text x="162.6" y="49.5">90</text>
<text x="185.8" y="49.5">4200</text>
<text x="205.1" y="49.4">90</text>
<text x="223.9" y="49.5">3190</text>
<text x="239.1" y="48.8">70</text>
<text x="245.8" y="49.5">1120</text>
<text x="247.6" y="53.3">SW</text>
<text x="257.3" y="49.5">90</text>
<text x="205.5" y="57.5">90</text>
<text x="217.3" y="57.5">1940</text>
<text x="239.9" y="57.5">2440</text>
<text x="259.2" y="57.5">90</text>
<text x="185.5" y="65.4">1870</text>
<text x="229.3" y="65.4">1870</text>
<text x="241.5" y="61.3">SW</text>
<text x="187.5" y="69.3">SO</text>
<text x="231.3" y="69.3">SO</text>
<text x="187.8" y="75">=</text>
<text x="232" y="72.2">=</text>
<text x="184" y="78.5">SS 0618</text>
<text x="228.1" y="78.5">SS 0618</text>
<text x="156.4" y="92.2">DP &amp;</text>
<text x="156.6" y="95.1">Spreader</text>
<text x="187.7" y="92.1">W1</text>
<text x="231.7" y="92.1">W2</text>
<text x="259.2" y="92">DP &amp;</text>
<text x="259.3" y="95">Spreader</text>
<text x="73.1" y="101.8" transform="rotate(-90 73.1 101.8)">110 Cladding</text>
<text x="81.4" y="101.2" transform="rotate(-90 81.4 101.2)">90</text>
<text x="97.4" y="101.6" transform="rotate(-90 97.4 101.6)">340</text>
<text x="335.4" y="101.1" transform="rotate(-90 335.4 101.1)">90</text>
<text x="343.4" y="101.1" transform="rotate(-90 343.4 101.1)">90</text>
<text x="351.1" y="101.9" transform="rotate(-90 351.1 101.9)">110 Cladding</text>
<text x="263.2" y="110.3">FLUE</text>
<text x="101.2" y="118.4" transform="rotate(-90 101.2 118.4)">SO</text>
<text x="125.8" y="116.3">W8</text>
<text x="265.9" y="116.6">W3</text>
<text x="289.5" y="116.9" transform="rotate(-90 289.5 116.9)">=</text>
<text x="295.3" y="119.8" transform="rotate(-90 295.3 119.8)">1870</text>
<text x="299.2" y="117.8" transform="rotate(-90 299.2 117.8)">SO</text>
<text x="343.1" y="118.7" transform="rotate(-90 343.1 118.7)">2670</text>
<text x="97.3" y="120.3" transform="rotate(-90 97.3 120.3)">1870</text>
<text x="112.1" y="121.6" transform="rotate(-90 112.1 121.6)">SS 1218</text>
<text x="284.9" y="121.6" transform="rotate(-90 284.9 121.6)">SS 1218</text>
<text x="335.4" y="124.7" transform="rotate(-90 335.4 124.7)">3445</text>
<text x="81.4" y="130.4" transform="rotate(-90 81.4 130.4)">4635</text>
<text x="343.3" y="127.5" transform="rotate(-90 343.3 127.5)">70</text>
<text x="359.4" y="130.4" transform="rotate(-90 359.4 130.4)">5035</text>
<text x="213.2" y="136.4">820</text>
<text x="335.3" y="136.9" transform="rotate(-90 335.3 136.9)">70</text>
<text x="351.2" y="136.8" transform="rotate(-90 351.2 136.8)">4815 O/A Frame</text>
<text x="101.2" y="143.1" transform="rotate(-90 101.2 143.1)">SO</text>
<text x="125.8" y="141.3">W7</text>
<text x="191.8" y="139">RV</text>
<text x="347.2" y="142.7" transform="rotate(-90 347.2 142.7)">SW</text>
<text x="65.2" y="144.1" transform="rotate(-90 65.2 144.1)">7235 O/A</text>
<text x="73.2" y="147.8" transform="rotate(-90 73.2 147.8)">7015 O/A Frame</text>
<text x="81.3" y="148.8" transform="rotate(-90 81.3 148.8)">90</text>
<text x="97.3" y="145.1" transform="rotate(-90 97.3 145.1)">1270</text>
<text x="112.1" y="146.6" transform="rotate(-90 112.1 146.6)">SS 1212</text>
<text x="196" y="145.5">MH</text>
<text x="204.7" y="146.6">820</text>
<text x="222.6" y="145.3">s</text>
<text x="225.8" y="146">Dn</text>
<text x="335.4" y="148.6" transform="rotate(-90 335.4 148.6)">1120</text>
<text x="339.2" y="146.8" transform="rotate(-90 339.2 146.8)">SW</text>
<text x="343.4" y="144.4" transform="rotate(-90 343.4 144.4)">1895</text>
<text x="175.4" y="154.3">720</text>
<text x="190.8" y="154.3">720</text>
<text x="335.3" y="155.1" transform="rotate(-90 335.3 155.1)">90</text>
<text x="343.4" y="154.8" transform="rotate(-90 343.4 154.8)">90</text>
<text x="351.4" y="154.5" transform="rotate(-90 351.4 154.5)">110</text>
<text x="97.4" y="156.6" transform="rotate(-90 97.4 156.6)">250</text>
<text x="81.4" y="165.1" transform="rotate(-90 81.4 165.1)">2110</text>
<text x="172.6" y="165.3">(Fit out by</text>
<text x="265.9" y="162.9">W5</text>
<text x="284.9" y="167" transform="rotate(-90 284.9 167)">SS 1215</text>
<text x="289.5" y="163" transform="rotate(-90 289.5 163)">=</text>
<text x="295.3" y="165.3" transform="rotate(-90 295.3 165.3)">1570</text>
<text x="299.2" y="163.3" transform="rotate(-90 299.2 163.3)">SO</text>
<text x="335.4" y="165.1" transform="rotate(-90 335.4 165.1)">2110</text>
<text x="343.4" y="165.6" transform="rotate(-90 343.4 165.6)">2200</text>
<text x="359.4" y="166.7" transform="rotate(-90 359.4 166.7)">2200</text>
<text x="174.5" y="168.7">Owner)</text>
<text x="81.4" y="177.1" transform="rotate(-90 81.4 177.1)">90</text>
<text x="335.4" y="177.7" transform="rotate(-90 335.4 177.7)">90</text>
<text x="343.4" y="176.5" transform="rotate(-90 343.4 176.5)">110</text>
<text x="73.5" y="183.5" transform="rotate(-90 73.5 183.5)">110</text>
<text x="76.4" y="185.5" transform="rotate(-90 76.4 185.5)">Cladding</text>
<text x="155.9" y="182.3">DP &amp;</text>
<text x="156.1" y="185.2">Spreader</text>
<text x="233" y="182.3">DP &amp;</text>
<text x="233.1" y="185.2">Spreader</text>
<text x="202.8" y="186.2">W6</text>
<text x="246.4" y="186.2">W4</text>
<text x="0" y="194.3">ector - Existing</text>
<text x="195.8" y="195.8">Obs Toughened</text>
<text x="199.2" y="192.9">SS 0609</text>
<text x="242" y="192.9">SS 1212</text>
<text x="201.9" y="204.4">970</text>
<text x="202.7" y="208.3">SO</text>
<text x="211.7" y="204.5">90</text>
<text x="244" y="204.4">1270</text>
<text x="246" y="208.3">SO</text>
<text x="255.6" y="204.4">170</text>
<text x="162.4" y="228.5">90</text>
<text x="174.7" y="228.5">2000</text>
<text x="191.1" y="228.5">90</text>
<text x="196.2" y="228.5">2110</text>
<text x="212.9" y="228.5">90</text>
<text x="221.9" y="228.5">2845</text>
<text x="244.5" y="228.5">1535</text>
<text x="257.6" y="231.6">Cladding</text>
<text x="259.6" y="228.6">110</text>
<text x="154.1" y="239.6">Cladding</text>
<text x="156.1" y="236.6">110</text>
<text x="194.1" y="236.3">7315 O/A Frame</text>
<text x="242.2" y="239.6">Cladding</text>
<text x="244.2" y="236.6">110</text>
<text x="200.5" y="244.4">7535</text>
<text x="235.9" y="244.5">90</text>
<text x="245.6" y="244.5">1535</text>
<text x="19.6" y="283.8">FOR:</text>
<text x="137.2" y="283.6">AT:</text>
<text x="282.9" y="283.9">SCALE:</text>
<text x="311.5" y="283.9">SHEET:</text>
<text x="340.7" y="283.9">JOB NO:</text>
</g>
<g font-size="2.2">
<text x="252.7" y="138">5</text>
<text x="252.8" y="133.2">3</text>
<text x="252.9" y="135.6">4</text>
<text x="234.2" y="142.8">Handrail</text>
<text x="252.8" y="140.4">6</text>
<text x="252.8" y="142.8">7</text>
<text x="228.1" y="149.3">16151413121110</text>
<text x="245.8" y="149.3">9</text>
<text x="252.8" y="149.3">8</text>
</g>
</svg>
